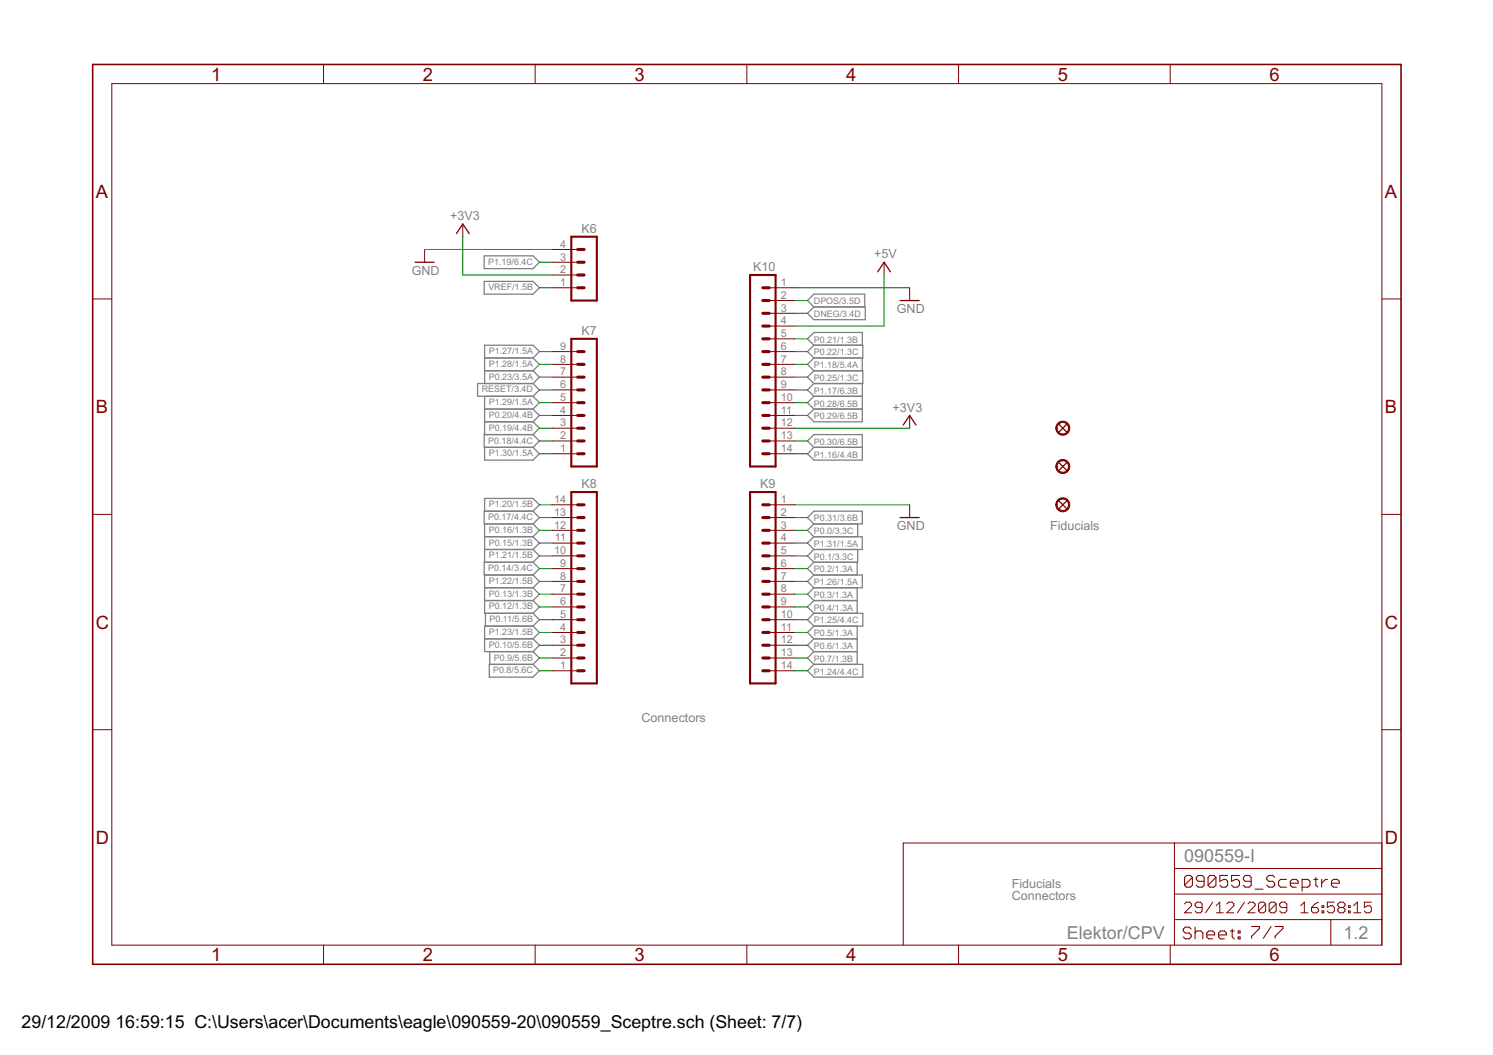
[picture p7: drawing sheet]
<svg xmlns="http://www.w3.org/2000/svg" width="297mm" height="210mm" viewBox="0 0 297 210" stroke-linecap="round" stroke-linejoin="round" font-family="sans-serif">
<g fill="#808080" stroke="#808080" stroke-width=".25">
<path d="M160.7 113.1l1.2-1.2z"/>
<path d="M161.9 111.9h8.6z"/>
<path d="M160.7 113.1l1.2 1.3z"/>
<path d="M161.9 114.4h8.6z"/>
<path d="M170.5 111.9v2.5z"/>
<path d="M160.7 118.2l1.2-1.3z"/>
<path d="M161.9 116.9h8.6z"/>
<path d="M160.7 118.2l1.2 1.3z"/>
<path d="M161.9 119.5h8.6z"/>
<path d="M170.5 116.9v2.6z"/>
<path d="M160.7 120.8l1.2-1.3z"/>
<path d="M160.7 120.8l1.2 1.2z"/>
<path d="M161.9 122h8.6z"/>
<path d="M170.5 119.5v2.5z"/>
<path d="M160.7 125.8l1.2-1.2z"/>
<path d="M161.9 124.6h8.6z"/>
<path d="M160.7 125.8l1.2 1.3z"/>
<path d="M161.9 127.1h8.6z"/>
<path d="M170.5 124.6v2.5z"/>
<path d="M160.7 128.4l1.2-1.3z"/>
<path d="M160.7 128.4l1.2 1.2z"/>
<path d="M161.9 129.6h8.6z"/>
<path d="M170.5 127.1v2.5z"/>
<path d="M160.7 130.9l1.2-1.3z"/>
<path d="M160.7 130.9l1.2 1.3z"/>
<path d="M161.9 132.2h8.6z"/>
<path d="M170.5 129.6v2.6z"/>
<path d="M107.3 133.5l-1.3 1.2z"/>
<path d="M97.3 134.7h8.7z"/>
<path d="M106 132.2l1.3 1.3z"/>
<path d="M97.3 132.2h8.7z"/>
<path d="M97.3 132.2v2.5z"/>
<path d="M107.3 130.9l-1.3 1.3z"/>
<path d="M97.4 132.2h8.6z"/>
<path d="M106 129.6l1.3 1.3z"/>
<path d="M97.4 129.6h8.6z"/>
<path d="M97.4 129.6v2.6z"/>
<path d="M107.3 128.4l-1.3 1.2z"/>
<path d="M96.4 129.6h9.6z"/>
<path d="M106 127.1l1.3 1.3z"/>
<path d="M96.4 127.1h9.6z"/>
<path d="M96.4 127.1v2.5z"/>
<path d="M107.3 123.3l-1.3 1.3z"/>
<path d="M96.6 124.6h9.4z"/>
<path d="M106 122l1.3 1.3z"/>
<path d="M96.6 122h9.4z"/>
<path d="M96.6 122v2.6z"/>
<path d="M107.3 120.8l-1.3 1.2z"/>
<path d="M96.4 122h9.6z"/>
<path d="M106 119.5l1.3 1.3z"/>
<path d="M96.4 119.5h9.6z"/>
<path d="M96.4 119.5v2.5z"/>
<path d="M107.3 118.2l-1.3 1.3z"/>
<path d="M106 116.9l1.3 1.3z"/>
<path d="M96.4 116.9h9.6z"/>
<path d="M96.4 116.9v2.6z"/>
<path d="M107.3 113.1l-1.3 1.3z"/>
<path d="M96.3 114.4h9.7z"/>
<path d="M106 111.9l1.3 1.2z"/>
<path d="M96.3 111.9h9.7z"/>
<path d="M96.3 111.9v2.5z"/>
<path d="M107.3 108.1l-1.3 1.2z"/>
<path d="M96.4 109.3h9.6z"/>
<path d="M106 106.8l1.3 1.3z"/>
<path d="M96.4 106.8h9.6z"/>
<path d="M96.4 106.8v2.5z"/>
<path d="M107.3 105.5l-1.3 1.3z"/>
<path d="M106 104.2l1.3 1.3z"/>
<path d="M96.4 104.2h9.6z"/>
<path d="M96.4 104.2v2.6z"/>
<path d="M107.3 103l-1.3 1.2z"/>
<path d="M96.3 104.2h9.7z"/>
<path d="M106 101.7l1.3 1.3z"/>
<path d="M96.3 101.7h9.7z"/>
<path d="M96.3 101.7v2.5z"/>
<path d="M107.3 87.7l-1.3 1.3z"/>
<path d="M96.3 89h9.7z"/>
<path d="M106 86.5l1.3 1.2z"/>
<path d="M96.3 86.5h9.7z"/>
<path d="M96.3 86.5v2.5z"/>
<path d="M107.3 85.2l-1.3 1.3z"/>
<path d="M96.4 86.5h9.6z"/>
<path d="M106 83.9l1.3 1.3z"/>
<path d="M96.4 83.9h9.6z"/>
<path d="M96.4 83.9v2.6z"/>
<path d="M107.3 82.7l-1.3 1.2z"/>
<path d="M106 81.4l1.3 1.3z"/>
<path d="M96.4 81.4h9.6z"/>
<path d="M96.4 81.4v2.5z"/>
<path d="M160.7 67.4l1.2-1.3z"/>
<path d="M161.9 66.1h9.7z"/>
<path d="M160.7 67.4l1.2 1.3z"/>
<path d="M161.9 68.7h9.7z"/>
<path d="M171.6 66.1v2.6z"/>
<path d="M160.7 70l1.2-1.3z"/>
<path d="M161.9 68.7h9.8z"/>
<path d="M160.7 70l1.2 1.2z"/>
<path d="M161.9 71.2h9.8z"/>
<path d="M171.7 68.7v2.5z"/>
<path d="M107.3 75l-1.3 1.3z"/>
<path d="M96.4 76.3h9.6z"/>
<path d="M106 73.8l1.3 1.2z"/>
<path d="M96.4 73.8h9.6z"/>
<path d="M96.4 73.8v2.5z"/>
<path d="M107.3 77.6l-1.3 1.2z"/>
<path d="M95 78.8h11z"/>
<path d="M106 76.3l1.3 1.3z"/>
<path d="M95 76.3h11z"/>
<path d="M95 76.3v2.5z"/>
<path d="M160.7 75l1.2-1.2z"/>
<path d="M161.9 73.8h9.8z"/>
<path d="M160.7 75l1.2 1.3z"/>
<path d="M161.9 76.3h9.8z"/>
<path d="M171.7 73.8v2.5z"/>
<path d="M160.7 80.1l1.2-1.3z"/>
<path d="M161.9 78.8h9.7z"/>
<path d="M160.7 80.1l1.2 1.3z"/>
<path d="M161.9 81.4h9.7z"/>
<path d="M171.6 78.8v2.6z"/>
<path d="M160.7 82.7l1.2-1.3z"/>
<path d="M160.7 82.7l1.2 1.2z"/>
<path d="M161.9 83.9h9.7z"/>
<path d="M171.6 81.4v2.5z"/>
<path d="M160.7 87.7l1.2-1.2z"/>
<path d="M161.9 86.5h9.7z"/>
<path d="M160.7 87.7l1.2 1.3z"/>
<path d="M161.9 89h9.7z"/>
<path d="M171.6 86.5v2.5z"/>
<path d="M160.7 103l1.2-1.3z"/>
<path d="M161.9 101.7h9.7z"/>
<path d="M160.7 103l1.2 1.2z"/>
<path d="M161.9 104.2h9.7z"/>
<path d="M171.6 101.7v2.5z"/>
<path d="M160.7 108.1l1.2-1.3z"/>
<path d="M161.9 106.8h9.7z"/>
<path d="M160.7 108.1l1.2 1.2z"/>
<path d="M161.9 109.3h9.7z"/>
<path d="M171.6 106.8v2.5z"/>
<path d="M107.3 90.3l-1.3 1.2z"/>
<path d="M96.4 91.5h9.6z"/>
<path d="M106 89l1.3 1.3z"/>
<path d="M96.4 89h9.6z"/>
<path d="M96.4 89v2.5z"/>
<path d="M107.3 80.1l-1.3 1.3z"/>
<path d="M106 78.8l1.3 1.3z"/>
<path d="M96.4 78.8h9.6z"/>
<path d="M96.4 78.8v2.6z"/>
<path d="M107.3 72.5l-1.3 1.3z"/>
<path d="M106 71.2l1.3 1.3z"/>
<path d="M96.4 71.2h9.6z"/>
<path d="M96.4 71.2v2.6z"/>
<path d="M107.3 70l-1.3 1.2z"/>
<path d="M106 68.7l1.3 1.3z"/>
<path d="M96.4 68.7h9.6z"/>
<path d="M96.4 68.7v2.5z"/>
<path d="M160.7 115.7l1.2-1.3z"/>
<path d="M161.9 114.4h9.7z"/>
<path d="M160.7 115.7l1.2 1.2z"/>
<path d="M161.9 116.9h9.7z"/>
<path d="M171.6 114.4v2.5z"/>
<path d="M160.7 123.3l1.2-1.3z"/>
<path d="M161.9 122h9.8z"/>
<path d="M160.7 123.3l1.2 1.3z"/>
<path d="M161.9 124.6h9.8z"/>
<path d="M171.7 122v2.6z"/>
<path d="M160.7 133.5l1.2-1.3z"/>
<path d="M161.9 132.2h9.8z"/>
<path d="M160.7 133.5l1.2 1.2z"/>
<path d="M161.9 134.7h9.8z"/>
<path d="M171.7 132.2v2.5z"/>
<path d="M107.3 125.8l-1.3 1.3z"/>
<path d="M106 124.6l1.3 1.2z"/>
<path d="M96.4 124.6h9.6z"/>
<path d="M96.4 124.6v2.5z"/>
<path d="M107.3 115.7l-1.3 1.2z"/>
<path d="M106 114.4l1.3 1.3z"/>
<path d="M96.4 114.4h9.6z"/>
<path d="M96.4 114.4v2.5z"/>
<path d="M107.3 110.6l-1.3 1.3z"/>
<path d="M96.4 111.9h9.6z"/>
<path d="M106 109.3l1.3 1.3z"/>
<path d="M96.4 109.3v2.6z"/>
<path d="M107.3 100.4l-1.3 1.3z"/>
<path d="M96.4 101.7h9.6z"/>
<path d="M106 99.2l1.3 1.2z"/>
<path d="M96.4 99.2h9.6z"/>
<path d="M96.4 99.2v2.5z"/>
<path d="M107.3 52.2l-1.3 1.2z"/>
<path d="M96.3 53.4h9.7z"/>
<path d="M106 50.9l1.3 1.3z"/>
<path d="M96.3 50.9h9.7z"/>
<path d="M96.3 50.9v2.5z"/>
<path d="M160.7 72.5l1.2-1.3z"/>
<path d="M161.9 71.2h9.7z"/>
<path d="M160.7 72.5l1.2 1.3z"/>
<path d="M161.9 73.8h9.7z"/>
<path d="M171.6 71.2v2.6z"/>
<path d="M160.7 77.6l1.2-1.3z"/>
<path d="M161.9 76.3h9.7z"/>
<path d="M160.7 77.6l1.2 1.2z"/>
<path d="M171.6 76.3v2.5z"/>
<path d="M160.7 90.3l1.2-1.3z"/>
<path d="M160.7 90.3l1.2 1.2z"/>
<path d="M161.9 91.5h9.7z"/>
<path d="M171.6 89v2.5z"/>
<path d="M160.7 105.5l1.2-1.3z"/>
<path d="M161.9 104.2h8.7z"/>
<path d="M160.7 105.5l1.2 1.3z"/>
<path d="M161.9 106.8h8.7z"/>
<path d="M170.6 104.2v2.6z"/>
<path d="M160.7 110.6l1.2-1.3z"/>
<path d="M161.9 109.3h8.7z"/>
<path d="M160.7 110.6l1.2 1.3z"/>
<path d="M161.9 111.9h8.7z"/>
<path d="M170.6 109.3v2.6z"/>
<path d="M107.3 57.3l-1.3 1.2z"/>
<path d="M96.3 58.5h9.7z"/>
<path d="M106 56l1.3 1.3z"/>
<path d="M96.3 56h9.7z"/>
<path d="M96.3 56v2.5z"/>
<path d="M160.7 62.3l1.2-1.2z"/>
<path d="M161.9 61.1h10.2z"/>
<path d="M160.7 62.3l1.2 1.3z"/>
<path d="M161.9 63.6h10.2z"/>
<path d="M172.1 61.1v2.5z"/>
<path d="M160.7 59.8l1.2-1.3z"/>
<path d="M161.9 58.5h10.1z"/>
<path d="M160.7 59.8l1.2 1.3z"/>
<path d="M161.9 61.1h10.1z"/>
<path d="M172 58.5v2.6z"/>
</g>
<g fill="#800000" stroke="#800000" stroke-width=".2">
<path d="M181 57.3v2.5z"/>
<path d="M181 82.7v2.5z"/>
<path d="M181 100.4v2.6z"/>
<path d="M84.5 49.6v2.6z"/>
<path d="M153 100.4h5.1z"/>
<path d="M153 103h5.1z"/>
<path d="M153 105.5h5.1z"/>
<path d="M153 108.1h5.1z"/>
<path d="M153 110.6h5.1z"/>
<path d="M153 113.1h5.1z"/>
<path d="M153 115.7h5.1z"/>
<path d="M153 118.2h5.1z"/>
<path d="M153 120.8h5.1z"/>
<path d="M153 123.3h5.1z"/>
<path d="M153 125.8h5.1z"/>
<path d="M153 128.4h5.1z"/>
<path d="M153 130.9h5.1z"/>
<path d="M153 133.5h5.1z"/>
<path d="M109.9 133.5h5z"/>
<path d="M109.9 130.9h5z"/>
<path d="M109.9 128.4h5z"/>
<path d="M109.9 125.8h5z"/>
<path d="M109.9 123.3h5z"/>
<path d="M109.9 120.8h5z"/>
<path d="M109.9 118.2h5z"/>
<path d="M109.9 115.7h5z"/>
<path d="M109.9 113.1h5z"/>
<path d="M109.9 110.6h5z"/>
<path d="M109.9 108.1h5z"/>
<path d="M109.9 105.5h5z"/>
<path d="M109.9 103h5z"/>
<path d="M109.9 100.4h5z"/>
<path d="M153 57.3h5.1z"/>
<path d="M153 59.8h5.1z"/>
<path d="M153 62.3h5.1z"/>
<path d="M153 64.9h5.1z"/>
<path d="M153 67.4h5.1z"/>
<path d="M153 70h5.1z"/>
<path d="M153 72.5h5.1z"/>
<path d="M153 75h5.1z"/>
<path d="M153 77.6h5.1z"/>
<path d="M153 80.1h5.1z"/>
<path d="M153 82.7h5.1z"/>
<path d="M153 85.2h5.1z"/>
<path d="M153 87.7h5.1z"/>
<path d="M153 90.3h5.1z"/>
<path d="M109.9 57.3h5z"/>
<path d="M109.9 54.7h5z"/>
<path d="M109.9 52.2h5z"/>
<path d="M109.9 49.6h5z"/>
<path d="M109.9 90.3h5z"/>
<path d="M109.9 87.7h5z"/>
<path d="M109.9 85.2h5z"/>
<path d="M109.9 82.7h5z"/>
<path d="M109.9 80.1h5z"/>
<path d="M109.9 77.6h5z"/>
<path d="M109.9 75h5z"/>
<path d="M109.9 72.5h5z"/>
<path d="M109.9 70h5z"/>
<path d="M175.9 52.2v2.5z"/>
<path d="M92.1 44.6v2.5z"/>
<path d="M274.9 183v5z"/>
<path d="M274.9 177.9v5.1z"/>
<path d="M274.9 172.8v5.1z"/>
<path d="M274.9 167.7v5.1z"/>
<path d="M179.7 167.7v20.3z"/>
<path d="M179.7 167.7h54z"/>
<path d="M233.7 167.7h41.2z"/>
<path d="M264.8 183v5z"/>
<path d="M264.8 183h10.1z"/>
<path d="M233.7 183h31.1z"/>
<path d="M233.7 183v5z"/>
<path d="M233.7 177.9v5.1z"/>
<path d="M233.7 177.9h41.2z"/>
<path d="M233.7 172.8v5.1z"/>
<path d="M233.7 172.8h41.2z"/>
<path d="M233.7 167.7v5.1z"/>
<path d="M235.7 181.6h1.4z"/>
<path d="M237.1 180.2l-1.4 1.4z"/>
<path d="M237.1 179.9v.3z"/>
<path d="M236.7 179.5l.4 .4z"/>
<path d="M236 179.5h.7z"/>
<path d="M236 179.5l-.3 .4z"/>
<path d="M237.8 181.3l.3 .3z"/>
<path d="M238.1 181.6h.7z"/>
<path d="M239.2 181.3l-.4 .3z"/>
<path d="M239.2 179.9v1.4z"/>
<path d="M238.8 179.5l.4 .4z"/>
<path d="M238.1 179.5h.7z"/>
<path d="M238.1 179.5l-.3 .4z"/>
<path d="M237.8 179.9v.3z"/>
<path d="M237.8 180.2l.3 .4z"/>
<path d="M238.1 180.6h1.1z"/>
<path d="M241.3 179.5l-1.4 2.1z"/>
<path d="M242 180.2l.7-.7z"/>
<path d="M242.7 179.5v2.1z"/>
<path d="M242 181.6h1.4z"/>
<path d="M244.1 181.6h1.4z"/>
<path d="M244.1 181.6l1.4-1.4z"/>
<path d="M245.5 179.9v.3z"/>
<path d="M245.1 179.5l.4 .4z"/>
<path d="M244.4 179.5h.7z"/>
<path d="M244.4 179.5l-.3 .4z"/>
<path d="M247.6 179.5l-1.4 2.1z"/>
<path d="M248.3 181.6h1.4z"/>
<path d="M248.3 181.6l1.4-1.4z"/>
<path d="M249.7 179.9v.3z"/>
<path d="M249.3 179.5l.4 .4z"/>
<path d="M248.6 179.5h.7z"/>
<path d="M248.6 179.5l-.3 .4z"/>
<path d="M250.4 179.9v1.4z"/>
<path d="M250.7 179.5l-.3 .4z"/>
<path d="M250.7 179.5h.7z"/>
<path d="M251.4 179.5l.4 .4z"/>
<path d="M251.8 179.9v1.4z"/>
<path d="M251.8 181.3l-.4 .3z"/>
<path d="M250.7 181.6h.7z"/>
<path d="M250.4 181.3l.3 .3z"/>
<path d="M250.4 181.3l1.4-1.4z"/>
<path d="M252.5 179.9v1.4z"/>
<path d="M252.9 179.5l-.4 .4z"/>
<path d="M252.9 179.5h.7z"/>
<path d="M253.6 179.5l.3 .4z"/>
<path d="M253.9 179.9v1.4z"/>
<path d="M253.9 181.3l-.3 .3z"/>
<path d="M252.9 181.6h.7z"/>
<path d="M252.5 181.3l.4 .3z"/>
<path d="M252.5 181.3l1.4-1.4z"/>
<path d="M254.6 181.3l.4 .3z"/>
<path d="M255 181.6h.7z"/>
<path d="M256 181.3l-.3 .3z"/>
<path d="M256 179.9v1.4z"/>
<path d="M255.7 179.5l.3 .4z"/>
<path d="M255 179.5h.7z"/>
<path d="M255 179.5l-.4 .4z"/>
<path d="M254.6 179.9v.3z"/>
<path d="M254.6 180.2l.4 .4z"/>
<path d="M255 180.6h1z"/>
<path d="M258.8 180.2l.7-.7z"/>
<path d="M259.5 179.5v2.1z"/>
<path d="M258.8 181.6h1.4z"/>
<path d="M261.6 179.9l.7-.4z"/>
<path d="M261.6 179.9l-.7 .7z"/>
<path d="M260.9 180.6v.7z"/>
<path d="M260.9 181.3l.4 .3z"/>
<path d="M261.3 181.6h.7z"/>
<path d="M262.3 181.3l-.3 .3z"/>
<path d="M262.3 180.9v.4z"/>
<path d="M262 180.6l.3 .3z"/>
<path d="M260.9 180.6h1.1z"/>
<path d="M263 180.2h.4z"/>
<path d="M263.4 180.2v.4z"/>
<path d="M263 180.6h.4z"/>
<path d="M263 180.2v.4z"/>
<path d="M263 181.3h.4z"/>
<path d="M263.4 181.3v.3z"/>
<path d="M263 181.6h.4z"/>
<path d="M263 181.3v.3z"/>
<path d="M264.1 179.5h1.4z"/>
<path d="M264.1 179.5v1.1z"/>
<path d="M264.1 180.6l.7-.4z"/>
<path d="M264.8 180.2h.3z"/>
<path d="M265.1 180.2l.4 .4z"/>
<path d="M265.5 180.6v.7z"/>
<path d="M265.5 181.3l-.4 .3z"/>
<path d="M264.4 181.6h.7z"/>
<path d="M264.1 181.3l.3 .3z"/>
<path d="M266.2 179.9l.3-.4z"/>
<path d="M266.5 179.5h.7z"/>
<path d="M267.2 179.5l.4 .4z"/>
<path d="M267.6 179.9v.3z"/>
<path d="M267.2 180.6l.4-.4z"/>
<path d="M267.2 180.6l.4 .3z"/>
<path d="M267.6 180.9v.4z"/>
<path d="M267.6 181.3l-.4 .3z"/>
<path d="M266.5 181.6h.7z"/>
<path d="M266.2 181.3l.3 .3z"/>
<path d="M266.2 180.9v.4z"/>
<path d="M266.2 180.9l.3-.3z"/>
<path d="M266.2 180.2l.3 .4z"/>
<path d="M266.2 179.9v.3z"/>
<path d="M266.5 180.6h.7z"/>
<path d="M268.3 180.2h.3z"/>
<path d="M268.6 180.2v.4z"/>
<path d="M268.3 180.6h.3z"/>
<path d="M268.3 180.2v.4z"/>
<path d="M268.3 181.3h.3z"/>
<path d="M268.6 181.3v.3z"/>
<path d="M268.3 181.6h.3z"/>
<path d="M268.3 181.3v.3z"/>
<path d="M269.3 180.2l.7-.7z"/>
<path d="M270 179.5v2.1z"/>
<path d="M269.3 181.6h1.4z"/>
<path d="M271.4 179.5h1.4z"/>
<path d="M271.4 179.5v1.1z"/>
<path d="M271.4 180.6l.7-.4z"/>
<path d="M272.1 180.2h.4z"/>
<path d="M272.5 180.2l.3 .4z"/>
<path d="M272.8 180.6v.7z"/>
<path d="M272.8 181.3l-.3 .3z"/>
<path d="M271.8 181.6h.7z"/>
<path d="M271.4 181.3l.4 .3z"/>
<path d="M22.2 16.6v171.4z"/>
<path d="M18.4 59.5h3.8z"/>
<path d="M18.4 102.3h3.8z"/>
<path d="M18.4 145.2h3.8z"/>
<path d="M22.2 188h252.7z"/>
<path d="M64.4 188v3.9z"/>
<path d="M106.5 188v3.9z"/>
<path d="M148.6 188v3.9z"/>
<path d="M190.7 188v3.9z"/>
<path d="M232.8 188v3.9z"/>
<path d="M274.9 16.6v171.4z"/>
<path d="M274.9 59.5h3.8z"/>
<path d="M274.9 102.3h3.8z"/>
<path d="M274.9 145.2h3.8z"/>
<path d="M22.2 16.6h252.7z"/>
<path d="M64.4 12.8v3.8z"/>
<path d="M106.5 12.8v3.8z"/>
<path d="M148.6 12.8v3.8z"/>
<path d="M190.7 12.8v3.8z"/>
<path d="M232.8 12.8v3.8z"/>
<path d="M210.4 84.2a1.4 1.4 0 0 1 2.2 .2 1.4 1.4 0 0 1-.8 2.1 1.4 1.4 0 0 1-1.7-1.3h.2a1.14 1.14 0 0 1 1.7-1 1.14 1.14 0 0 1 .1 2 1.14 1.14 0 0 1-1.8-.7v-.3h-.2z" fill-rule="evenodd"/>
<path d="M210.4 91.9a1.4 1.4 0 0 1 2.2 .2 1.4 1.4 0 0 1-.8 2 1.4 1.4 0 0 1-1.7-1.3h.2a1.14 1.14 0 0 1 1.7-.9 1.14 1.14 0 0 1 .1 1.9 1.14 1.14 0 0 1-1.8-.7v-.3h-.2z" fill-rule="evenodd"/>
<path d="M210.4 99.5a1.4 1.4 0 0 1 2.2 .2 1.4 1.4 0 0 1-.8 2.1 1.4 1.4 0 0 1-1.7-1.4h.2a1.14 1.14 0 0 1 1.7-.9 1.14 1.14 0 0 1 .1 1.9 1.14 1.14 0 0 1-1.8-.7v-.3h-.2z" fill-rule="evenodd"/>
</g>
<g fill="#800000" stroke="#800000" stroke-width=".25">
<path d="M179.1 59.8h3.8z"/>
<path d="M181 82.7l1.2 1.9z"/>
<path d="M181 82.7l-1.3 1.9z"/>
<path d="M179.1 103h3.8z"/>
<path d="M82.6 52.2h3.8z"/>
<path d="M210.7 84.4l1.5 1.6z"/>
<path d="M212.2 84.4l-1.5 1.6z"/>
<path d="M210.7 92.1l1.5 1.5z"/>
<path d="M212.2 92.1l-1.5 1.5z"/>
<path d="M210.7 99.7l1.5 1.5z"/>
<path d="M212.2 99.7l-1.5 1.5z"/>
<path d="M175.9 52.2l1.3 1.9z"/>
<path d="M175.9 52.2l-1.3 1.9z"/>
<path d="M92.1 44.6l-1.3 1.9z"/>
<path d="M92.1 44.6l1.2 1.9z"/>
</g>
<g fill="#800000" stroke="#800000" stroke-width=".42">
<path d="M149.2 97.9h5.1z"/>
<path d="M149.2 97.9v38.1z"/>
<path d="M154.3 97.9v38.1z"/>
<path d="M149.2 136h5.1z"/>
<path d="M113.7 136h5z"/>
<path d="M118.7 97.9v38.1z"/>
<path d="M113.7 97.9v38.1z"/>
<path d="M113.7 97.9h5z"/>
<path d="M149.2 54.7h5.1z"/>
<path d="M149.2 54.7v38.1z"/>
<path d="M154.3 54.7v38.1z"/>
<path d="M149.2 92.8h5.1z"/>
<path d="M113.7 59.8h5z"/>
<path d="M118.7 47.1v12.7z"/>
<path d="M113.7 47.1v12.7z"/>
<path d="M113.7 47.1h5z"/>
<path d="M113.7 92.8h5z"/>
<path d="M118.7 67.4v25.4z"/>
<path d="M113.7 67.4v25.4z"/>
<path d="M113.7 67.4h5z"/>
</g>
<g fill="#800000" stroke="#800000" stroke-width=".61">
<path d="M151.8 105.5h1.2z"/>
<path d="M151.8 103h1.2z"/>
<path d="M151.8 100.4h1.2z"/>
<path d="M151.8 110.6h1.2z"/>
<path d="M151.8 108.1h1.2z"/>
<path d="M151.8 118.2h1.2z"/>
<path d="M151.8 115.7h1.2z"/>
<path d="M151.8 113.1h1.2z"/>
<path d="M151.8 123.3h1.2z"/>
<path d="M151.8 120.8h1.2z"/>
<path d="M151.8 130.9h1.2z"/>
<path d="M151.8 128.4h1.2z"/>
<path d="M151.8 125.8h1.2z"/>
<path d="M151.8 133.5h1.2z"/>
<path d="M114.9 128.4h1.3z"/>
<path d="M114.9 130.9h1.3z"/>
<path d="M114.9 133.5h1.3z"/>
<path d="M114.9 123.3h1.3z"/>
<path d="M114.9 125.8h1.3z"/>
<path d="M114.9 115.7h1.3z"/>
<path d="M114.9 118.2h1.3z"/>
<path d="M114.9 120.8h1.3z"/>
<path d="M114.9 110.6h1.3z"/>
<path d="M114.9 113.1h1.3z"/>
<path d="M114.9 103h1.3z"/>
<path d="M114.9 105.5h1.3z"/>
<path d="M114.9 108.1h1.3z"/>
<path d="M114.9 100.4h1.3z"/>
<path d="M151.8 62.3h1.2z"/>
<path d="M151.8 59.8h1.2z"/>
<path d="M151.8 57.3h1.2z"/>
<path d="M151.8 67.4h1.2z"/>
<path d="M151.8 64.9h1.2z"/>
<path d="M151.8 75h1.2z"/>
<path d="M151.8 72.5h1.2z"/>
<path d="M151.8 70h1.2z"/>
<path d="M151.8 80.1h1.2z"/>
<path d="M151.8 77.6h1.2z"/>
<path d="M151.8 87.7h1.2z"/>
<path d="M151.8 85.2h1.2z"/>
<path d="M151.8 82.7h1.2z"/>
<path d="M151.8 90.3h1.2z"/>
<path d="M114.9 52.2h1.3z"/>
<path d="M114.9 54.7h1.3z"/>
<path d="M114.9 57.3h1.3z"/>
<path d="M114.9 49.6h1.3z"/>
<path d="M114.9 85.2h1.3z"/>
<path d="M114.9 87.7h1.3z"/>
<path d="M114.9 90.3h1.3z"/>
<path d="M114.9 80.1h1.3z"/>
<path d="M114.9 82.7h1.3z"/>
<path d="M114.9 72.5h1.3z"/>
<path d="M114.9 75h1.3z"/>
<path d="M114.9 77.6h1.3z"/>
<path d="M114.9 70h1.3z"/>
</g>
<g fill="#800000" stroke="#800000" stroke-width=".21">
<path d="M235.7 174.6v1.5z"/>
<path d="M235.7 174.6l.4-.4z"/>
<path d="M236.1 174.2h.7z"/>
<path d="M236.8 174.2l.4 .4z"/>
<path d="M237.2 174.6v1.5z"/>
<path d="M236.8 176.5l.4-.4z"/>
<path d="M236.1 176.5h.7z"/>
<path d="M235.7 176.1l.4 .4z"/>
<path d="M235.7 176.1l1.5-1.5z"/>
<path d="M238 176.1l.4 .4z"/>
<path d="M238.4 176.5h.8z"/>
<path d="M239.2 176.5l.4-.4z"/>
<path d="M239.6 174.6v1.5z"/>
<path d="M239.2 174.2l.4 .4z"/>
<path d="M238.4 174.2h.8z"/>
<path d="M238.4 174.2l-.4 .4z"/>
<path d="M238 174.6v.4z"/>
<path d="M238 175l.4 .3z"/>
<path d="M238.4 175.3h1.2z"/>
<path d="M240.3 174.6v1.5z"/>
<path d="M240.3 174.6l.4-.4z"/>
<path d="M240.7 174.2h.8z"/>
<path d="M241.5 174.2l.4 .4z"/>
<path d="M241.9 174.6v1.5z"/>
<path d="M241.5 176.5l.4-.4z"/>
<path d="M240.7 176.5h.8z"/>
<path d="M240.3 176.1l.4 .4z"/>
<path d="M241.9 174.6l-1.6 1.5z"/>
<path d="M242.7 174.2h1.5z"/>
<path d="M242.7 174.2v1.1z"/>
<path d="M242.7 175.3l.8-.3z"/>
<path d="M243.5 175h.4z"/>
<path d="M243.9 175l.3 .3z"/>
<path d="M244.2 175.3v.8z"/>
<path d="M244.2 176.1l-.3 .4z"/>
<path d="M243.1 176.5h.8z"/>
<path d="M242.7 176.1l.4 .4z"/>
<path d="M245 174.2h1.6z"/>
<path d="M245 174.2v1.1z"/>
<path d="M245 175.3l.8-.3z"/>
<path d="M245.8 175h.4z"/>
<path d="M246.2 175l.4 .3z"/>
<path d="M246.6 175.3v.8z"/>
<path d="M246.2 176.5l.4-.4z"/>
<path d="M245.4 176.5h.8z"/>
<path d="M245 176.1l.4 .4z"/>
<path d="M247.4 176.1l.4 .4z"/>
<path d="M247.8 176.5h.7z"/>
<path d="M248.5 176.5l.4-.4z"/>
<path d="M248.9 174.6v1.5z"/>
<path d="M248.5 174.2l.4 .4z"/>
<path d="M247.8 174.2h.7z"/>
<path d="M247.8 174.2l-.4 .4z"/>
<path d="M247.4 174.6v.4z"/>
<path d="M247.4 175l.4 .3z"/>
<path d="M247.8 175.3h1.1z"/>
<path d="M249.7 176.9h1.6z"/>
<path d="M253.2 174.2l.4 .4z"/>
<path d="M252.4 174.2h.8z"/>
<path d="M252 174.6l.4-.4z"/>
<path d="M252 174.6v.4z"/>
<path d="M252 175l.4 .3z"/>
<path d="M252.4 175.3h.8z"/>
<path d="M253.2 175.3l.4 .4z"/>
<path d="M253.6 175.7v.4z"/>
<path d="M253.6 176.1l-.4 .4z"/>
<path d="M252.4 176.5h.8z"/>
<path d="M252 176.1l.4 .4z"/>
<path d="M254.8 175h1.1z"/>
<path d="M254.8 175l-.4 .3z"/>
<path d="M254.4 175.3v.8z"/>
<path d="M254.4 176.1l.4 .4z"/>
<path d="M254.8 176.5h1.1z"/>
<path d="M257.1 176.5h.8z"/>
<path d="M256.7 176.1l.4 .4z"/>
<path d="M256.7 175.3v.8z"/>
<path d="M256.7 175.3l.4-.3z"/>
<path d="M257.1 175h.8z"/>
<path d="M257.9 175l.4 .3z"/>
<path d="M258.3 175.3v.4z"/>
<path d="M256.7 175.7h1.6z"/>
<path d="M259.1 175v2.3z"/>
<path d="M259.1 175h1.1z"/>
<path d="M260.2 175l.4 .3z"/>
<path d="M260.6 175.3v.8z"/>
<path d="M260.2 176.5l.4-.4z"/>
<path d="M259.1 176.5h1.1z"/>
<path d="M261.8 174.6v1.5z"/>
<path d="M261.8 176.1l.4 .4z"/>
<path d="M261.4 175h.8z"/>
<path d="M263 175v1.5z"/>
<path d="M263 175.7l.7-.7z"/>
<path d="M263.7 175h.4z"/>
<path d="M265.3 176.5h.8z"/>
<path d="M264.9 176.1l.4 .4z"/>
<path d="M264.9 175.3v.8z"/>
<path d="M264.9 175.3l.4-.3z"/>
<path d="M265.3 175h.8z"/>
<path d="M266.1 175l.4 .3z"/>
<path d="M266.5 175.3v.4z"/>
<path d="M264.9 175.7h1.6z"/>
<path d="M249 184.3h1.6z"/>
<path d="M250.6 184.3v.4z"/>
<path d="M250.6 184.7l-1.6 1.6z"/>
<path d="M249 186.3v.4z"/>
<path d="M252.9 184.3l-1.5 2.4z"/>
<path d="M253.7 184.3h1.5z"/>
<path d="M255.2 184.3v.4z"/>
<path d="M255.2 184.7l-1.5 1.6z"/>
<path d="M253.7 186.3v.4z"/>
<path d="M236.6 184.5l.4 .3z"/>
<path d="M235.8 184.5h.8z"/>
<path d="M235.4 184.8l.4-.3z"/>
<path d="M235.4 184.8v.4z"/>
<path d="M235.4 185.2l.4 .4z"/>
<path d="M235.8 185.6h.8z"/>
<path d="M236.6 185.6l.4 .4z"/>
<path d="M237 186v.4z"/>
<path d="M236.6 186.8l.4-.4z"/>
<path d="M235.8 186.8h.8z"/>
<path d="M235.4 186.4l.4 .4z"/>
<path d="M237.8 184.5v2.3z"/>
<path d="M238.1 185.2l-.3 .4z"/>
<path d="M238.1 185.2h.8z"/>
<path d="M238.9 185.2l.4 .4z"/>
<path d="M239.3 185.6v1.2z"/>
<path d="M240.5 186.8h.8z"/>
<path d="M240.1 186.4l.4 .4z"/>
<path d="M240.1 185.6v.8z"/>
<path d="M240.5 185.2l-.4 .4z"/>
<path d="M240.5 185.2h.8z"/>
<path d="M241.3 185.2l.4 .4z"/>
<path d="M241.7 185.6v.4z"/>
<path d="M240.1 186h1.6z"/>
<path d="M242.8 186.8h.8z"/>
<path d="M242.4 186.4l.4 .4z"/>
<path d="M242.4 185.6v.8z"/>
<path d="M242.8 185.2l-.4 .4z"/>
<path d="M242.8 185.2h.8z"/>
<path d="M243.6 185.2l.4 .4z"/>
<path d="M244 185.6v.4z"/>
<path d="M242.4 186h1.6z"/>
<path d="M245.2 184.8v1.6z"/>
<path d="M245.2 186.4l.4 .4z"/>
<path d="M244.8 185.2h.8z"/>
<path d="M246.3 185.2h.4z"/>
<path d="M246.7 185.2v.4z"/>
<path d="M246.3 185.6h.4z"/>
<path d="M246.3 185.2v.4z"/>
<path d="M246.3 186.4h.4z"/>
<path d="M246.7 186.4v.4z"/>
<path d="M246.3 186.8h.4z"/>
<path d="M246.3 186.4v.4z"/>
</g>
<g fill="#800000" stroke="#800000" stroke-width=".32">
<path d="M18.4 12.8v179.1z"/>
<path d="M18.4 191.9h260.3z"/>
<path d="M278.7 12.8v179.1z"/>
<path d="M18.4 12.8h260.3z"/>
</g>
<g fill="#008000" stroke="#008000" stroke-width=".2">
<path d="M158.1 57.3h22.9z"/>
<path d="M158.1 100.4h22.9z"/>
<path d="M84.5 49.6h25.4z"/>
<path d="M92.1 54.7h17.8z"/>
<path d="M92.1 47.1v7.6z"/>
<path d="M158.1 85.2h22.9z"/>
<path d="M158.1 113.1h2.6z"/>
<path d="M158.1 118.2h2.6z"/>
<path d="M158.1 120.8h2.6z"/>
<path d="M158.1 125.8h2.6z"/>
<path d="M158.1 128.4h2.6z"/>
<path d="M158.1 130.9h2.6z"/>
<path d="M107.3 133.5h2.6z"/>
<path d="M107.3 130.9h2.6z"/>
<path d="M107.3 128.4h2.6z"/>
<path d="M107.3 123.3h2.6z"/>
<path d="M107.3 120.8h2.6z"/>
<path d="M107.3 118.2h2.6z"/>
<path d="M107.3 113.1h2.6z"/>
<path d="M107.3 108.1h2.6z"/>
<path d="M107.3 105.5h2.6z"/>
<path d="M107.3 103h2.6z"/>
<path d="M107.3 87.7h2.6z"/>
<path d="M107.3 85.2h2.6z"/>
<path d="M107.3 82.7h2.6z"/>
<path d="M158.1 67.4h2.6z"/>
<path d="M158.1 70h2.6z"/>
<path d="M107.3 75h2.6z"/>
<path d="M107.3 77.6h2.6z"/>
<path d="M158.1 75h2.6z"/>
<path d="M158.1 80.1h2.6z"/>
<path d="M158.1 82.7h2.6z"/>
<path d="M158.1 87.7h2.6z"/>
<path d="M158.1 103h2.6z"/>
<path d="M158.1 108.1h2.6z"/>
<path d="M107.3 90.3h2.6z"/>
<path d="M107.3 80.1h2.6z"/>
<path d="M107.3 72.5h2.6z"/>
<path d="M107.3 70h2.6z"/>
<path d="M158.1 115.7h2.6z"/>
<path d="M158.1 123.3h2.6z"/>
<path d="M158.1 133.5h2.6z"/>
<path d="M107.3 125.8h2.6z"/>
<path d="M107.3 115.7h2.6z"/>
<path d="M107.3 110.6h2.6z"/>
<path d="M107.3 100.4h2.6z"/>
<path d="M107.3 52.2h2.6z"/>
<path d="M158.1 72.5h2.6z"/>
<path d="M158.1 77.6h2.6z"/>
<path d="M158.1 90.3h2.6z"/>
<path d="M158.1 105.5h2.6z"/>
<path d="M158.1 110.6h2.6z"/>
<path d="M107.3 57.3h2.6z"/>
<path d="M158.1 64.9h17.8z"/>
<path d="M175.9 54.7v10.2z"/>
<path d="M158.1 62.3h2.6z"/>
<path d="M158.1 59.8h2.6z"/>
</g>
<g font-size="4.1" fill="#800000">
<text x="42" y="16">1</text>
<text x="84.1" y="16">2</text>
<text x="126.2" y="16">3</text>
<text x="168.3" y="16">4</text>
<text x="210.5" y="16">5</text>
<text x="252.6" y="16">6</text>
<text x="19" y="39.4">A</text>
<text x="275.5" y="39.4">A</text>
<text x="19" y="82.2">B</text>
<text x="275.5" y="82.2">B</text>
<text x="19" y="125.1">C</text>
<text x="275.5" y="125.1">C</text>
<text x="19" y="167.9">D</text>
<text x="275.5" y="167.9">D</text>
<text x="42" y="191.3">1</text>
<text x="84.1" y="191.3">2</text>
<text x="126.2" y="191.3">3</text>
<text x="168.3" y="191.3">4</text>
<text x="210.5" y="191.3">5</text>
<text x="252.6" y="191.3">6</text>
</g>
<g font-size="4" fill="#808080">
<text x="235.6" y="171.5">090559-I</text>
<text x="212.2" y="186.8">Elektor/CPV</text>
<text x="267.3" y="186.8">1.2</text>
</g>
<g font-size="4">
<text x="4.3" y="204.6">29/12/2009</text>
<text x="23" y="204.6">16:59:15 C:\Users\acer\Documents\eagle\090559-20\090559_Sceptre.sch (Sheet: 7/7)</text>
</g>
<g font-size="2.8" fill="#808080">
<text x="89.5" y="43.8">+3V3</text>
<text x="115.7" y="46.3">K6</text>
<text x="149.8" y="54">K10</text>
<text x="173.9" y="51.4">+5V</text>
<text x="81.9" y="54.7">GND</text>
<text x="178.4" y="62.3">GND</text>
<text x="115.7" y="66.7">K7</text>
<text x="177.6" y="81.9">+3V3</text>
<text x="115.7" y="97.1">K8</text>
<text x="151.2" y="97.1">K9</text>
<text x="178.4" y="105.5">GND</text>
<text x="208.9" y="105.5">Fiducials</text>
<text x="127.6" y="143.6">Connectors</text>
<text x="201.3" y="176.6">Fiducials</text>
<text x="201.3" y="179.2">Connectors</text>
</g>
<g font-size="2.4" fill="#808080">
<text x="111.4" y="51.8">3</text>
<text x="111.4" y="49.3">4</text>
<text x="111.4" y="56.9">1</text>
<text x="111.4" y="54.4">2</text>
<text x="155.4" y="56.9">1</text>
<text x="155.4" y="59.4">2</text>
<text x="155.4" y="62">3</text>
<text x="155.4" y="64.5">4</text>
<text x="111.4" y="69.6">9</text>
<text x="155.4" y="67.1">5</text>
<text x="155.4" y="69.6">6</text>
<text x="111.4" y="77.2">6</text>
<text x="111.4" y="74.7">7</text>
<text x="111.4" y="72.1">8</text>
<text x="155.4" y="72.1">7</text>
<text x="155.4" y="74.7">8</text>
<text x="155.4" y="77.2">9</text>
<text x="111.4" y="82.3">4</text>
<text x="111.4" y="79.8">5</text>
<text x="155.4" y="79.8">10</text>
<text x="155.4" y="82.3">11</text>
<text x="111.4" y="89.9">1</text>
<text x="111.4" y="87.4">2</text>
<text x="111.4" y="84.8">3</text>
<text x="155.4" y="84.8">12</text>
<text x="155.4" y="87.4">13</text>
<text x="155.4" y="89.9">14</text>
<text x="110.2" y="100.1">14</text>
<text x="155.4" y="100.1">1</text>
<text x="110.2" y="105.2">12</text>
<text x="110.2" y="102.6">13</text>
<text x="110.4" y="107.7">11</text>
<text x="155.4" y="102.6">2</text>
<text x="155.4" y="105.2">3</text>
<text x="155.4" y="107.7">4</text>
<text x="110.2" y="110.2">10</text>
<text x="111.4" y="112.8">9</text>
<text x="155.4" y="110.2">5</text>
<text x="155.4" y="112.8">6</text>
<text x="111.4" y="117.9">7</text>
<text x="111.4" y="115.3">8</text>
<text x="155.4" y="115.3">7</text>
<text x="155.4" y="117.9">8</text>
<text x="111.4" y="125.5">4</text>
<text x="111.4" y="122.9">5</text>
<text x="111.4" y="120.4">6</text>
<text x="155.4" y="120.4">9</text>
<text x="155.4" y="122.9">10</text>
<text x="155.4" y="125.5">11</text>
<text x="111.4" y="130.6">2</text>
<text x="111.4" y="128">3</text>
<text x="155.4" y="128">12</text>
<text x="155.4" y="130.6">13</text>
<text x="111.4" y="133.1">1</text>
<text x="155.4" y="133.1">14</text>
</g>
<g font-size="2" fill="#808080">
<text x="97.1" y="52.7">P1.19/6.4C</text>
<text x="97.2" y="57.8">VREF/1.5B</text>
<text x="161.9" y="63.1">DNEG/3.4D</text>
<text x="161.9" y="60.6">DPOS/3.5D</text>
<text x="97.2" y="70.5">P1.27/1.5A</text>
<text x="161.9" y="68.2">P0.21/1.3B</text>
<text x="161.9" y="70.7">P0.22/1.3C</text>
<text x="97.2" y="75.5">P0.23/3.5A</text>
<text x="97.2" y="73">P1.28/1.5A</text>
<text x="161.9" y="75.8">P0.25/1.3C</text>
<text x="161.9" y="73.3">P1.18/5.4A</text>
<text x="95.8" y="78.1">RESET/3.4D</text>
<text x="97.2" y="83.2">P0.20/4.4B</text>
<text x="97.2" y="80.6">P1.29/1.5A</text>
<text x="161.9" y="80.9">P0.28/6.5B</text>
<text x="161.9" y="83.4">P0.29/6.5B</text>
<text x="161.9" y="78.3">P1.17/6.3B</text>
<text x="97.1" y="88.2">P0.18/4.4C</text>
<text x="97.2" y="85.7">P0.19/4.4B</text>
<text x="161.9" y="88.5">P0.30/6.5B</text>
<text x="97.2" y="90.8">P1.30/1.5A</text>
<text x="161.9" y="91">P1.16/4.4B</text>
<text x="97.2" y="100.9">P1.20/1.5B</text>
<text x="97.1" y="103.5">P0.17/4.4C</text>
<text x="97.2" y="106">P0.16/1.3B</text>
<text x="161.9" y="103.7">P0.31/3.6B</text>
<text x="161.9" y="106.3">P0.0/3.3C</text>
<text x="97.1" y="113.6">P0.14/3.4C</text>
<text x="97.2" y="108.6">P0.15/1.3B</text>
<text x="97.2" y="111.1">P1.21/1.5B</text>
<text x="161.9" y="113.9">P0.2/1.3A</text>
<text x="161.9" y="108.8">P1.31/1.5A</text>
<text x="161.9" y="111.4">P0.1/3.3C</text>
<text x="97.2" y="118.7">P0.13/1.3B</text>
<text x="97.2" y="116.2">P1.22/1.5B</text>
<text x="161.9" y="119">P0.3/1.3A</text>
<text x="161.9" y="116.4">P1.26/1.5A</text>
<text x="97.2" y="121.3">P0.12/1.3B</text>
<text x="97.4" y="123.8">P0.11/5.6B</text>
<text x="161.9" y="121.5">P0.4/1.3A</text>
<text x="161.9" y="124">P1.25/4.4C</text>
<text x="97.2" y="128.9">P0.10/5.6B</text>
<text x="97.2" y="126.3">P1.23/1.5B</text>
<text x="98.2" y="131.4">P0.9/5.6B</text>
<text x="161.9" y="126.6">P0.5/1.3A</text>
<text x="161.9" y="129.1">P0.6/1.3A</text>
<text x="161.9" y="131.7">P0.7/1.3B</text>
<text x="98.1" y="134">P0.8/5.6C</text>
<text x="161.9" y="134.2">P1.24/4.4C</text>
</g>
</svg>
